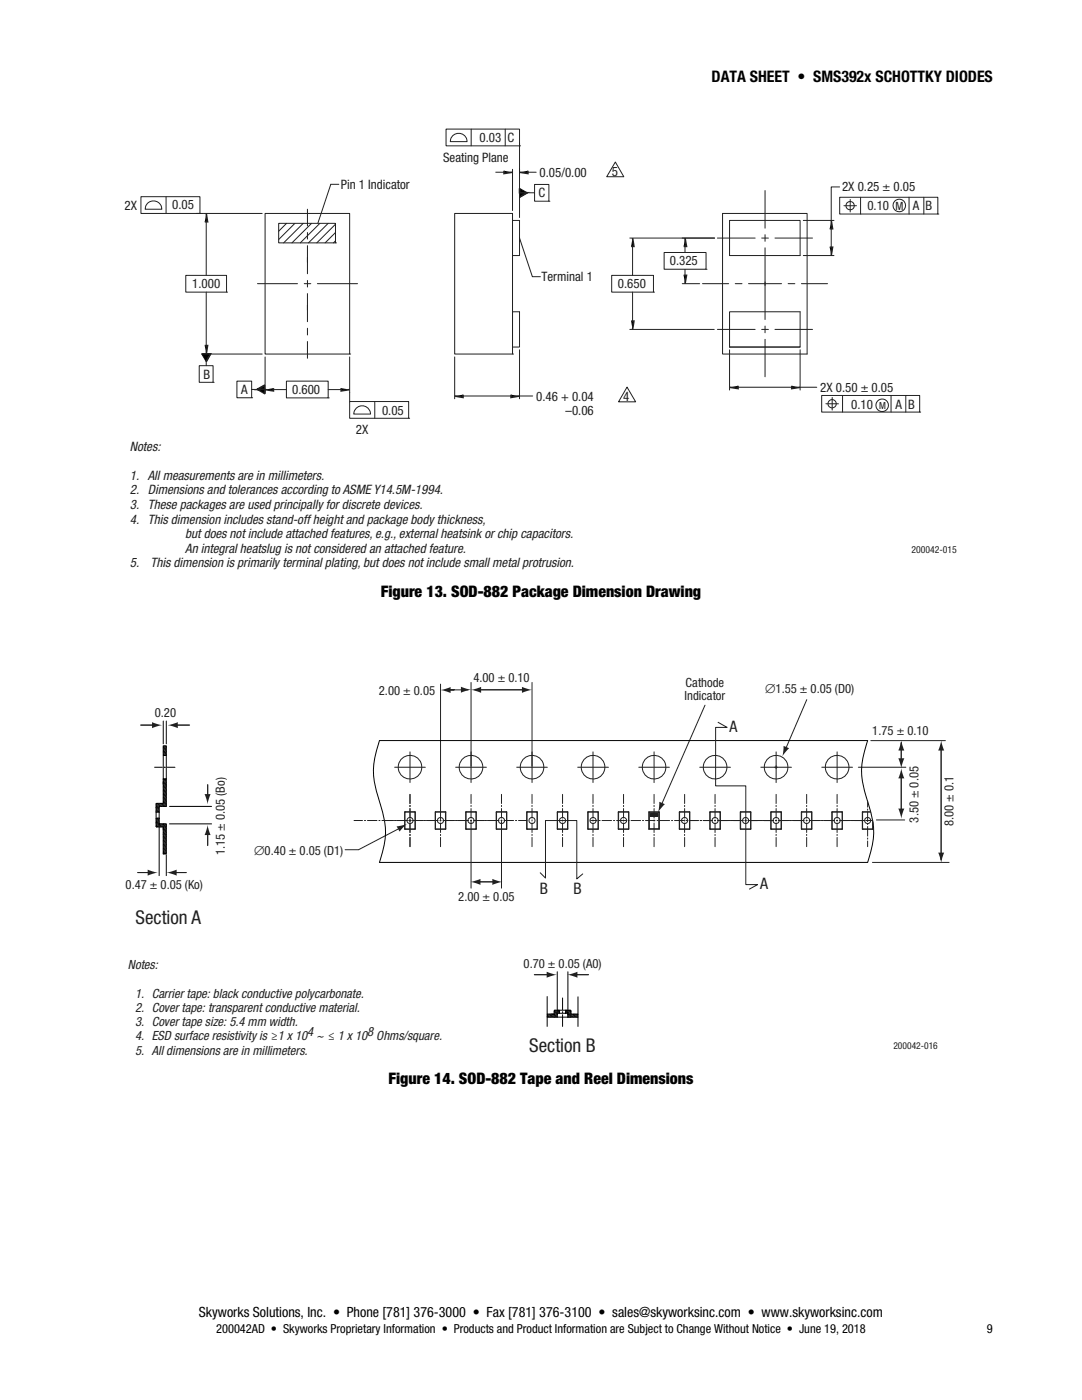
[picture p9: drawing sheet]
<svg xmlns="http://www.w3.org/2000/svg" width="216mm" height="279mm" viewBox="0 0 216 279" stroke-linecap="round" stroke-linejoin="round" font-family="sans-serif">
<path d="M40.6 42.6h11.7M41.2 44.3v10.7M41.2 58.3v10.7M52.9 42.6h16.9v28.1h-16.9zM144.2 42.6h16.9v28.1h-16.9zM145.6 51v-7h14.1v7M40.6 70.7h11.7M69.8 70.7h.1M145.6 69.3h14.1" fill="none" stroke="#231f20" stroke-width=".2"/>
<path d="M40.9 69h.5l-.3 1.7z" fill="#010202"/>
<path d="M40.9 69h.5l-.2 1.7" fill="none" stroke="#231f20" stroke-width=".32"/>
<path d="M41.1 42.6l.3 1.7h-.5z" fill="#010202"/>
<path d="M41.2 42.6l.2 1.7h-.5" fill="none" stroke="#231f20" stroke-width=".32"/>
<path d="M37.1 55h8.1v3.3h-8.1zM45.2 58.3h.1M52.9 71.2v7.1M54.6 77.8h2.6M65.5 77.8h2.6M69.8 71.2v7.1" fill="none" stroke="#231f20" stroke-width=".2"/>
<path d="M52.9 77.8l1.7-.3v.5z" fill="#010202"/>
<path d="M54.6 77.5v.5l-1.7-.2" fill="none" stroke="#231f20" stroke-width=".32"/>
<path d="M68.1 77.5l1.7 .3-1.7 .2z" fill="#010202"/>
<path d="M68.1 77.5v.5l1.7-.2" fill="none" stroke="#231f20" stroke-width=".32"/>
<g fill="none" stroke="#231f20" stroke-width=".2">
<path d="M55.6 44.6h11.3v3.9h-11.3zM57.2 44.6l-1.6 1.5M58.8 44.6l-3.2 3.2M60.5 44.6l-3.9 3.9M62.2 44.6l-3.9 3.9M63.8 44.6l-3.9 3.9M65.5 44.6l-3.9 3.9M66.9 48.5h.1M66.9 48.1l-.4 .4M66.9 46.4l-2 2.1M66.9 44.7l-3.7 3.8M90.7 42.6h11.6v28.1h-11.6z"/>
<path d="M39.8 73h2.7v3.3h-2.7zM40.2 70.6h1.8l-.8 1.6zM42.5 76.3h.1M57.2 76.1h8.3v3.3h-8.3zM65.5 79.4h.1M102.3 70.7h.1"/>
</g>
<path d="M40.2 70.6h1.8l-.9 1.6z" fill="#010202"/>
<path d="M40.2 70.6h1.8l-.8 1.6" fill="none" stroke="#231f20" stroke-width=".32"/>
<path d="M41.2 72.2v.8M50.2 77.7h1.1" fill="none" stroke="#231f20" stroke-width=".2"/>
<path d="M51.3 77.7l1.5-.9v.9z" fill="#010202"/>
<path d="M52.8 76.8l-1.5 .9h1.5" fill="none" stroke="#231f20" stroke-width=".32"/>
<path d="M51.3 77.7h1.5v.9z" fill="#010202"/>
<path d="M51.3 77.7h1.5v.9" fill="none" stroke="#231f20" stroke-width=".32"/>
<g fill="none" stroke="#231f20" stroke-width=".2">
<path d="M28.1 39.3h11.8v3.3h-11.8zM33.1 39.3v3.3M29.6 40.4a1.68 1.68 0 0 1 2.7 1.4h-3.3l.3-1zM39.9 42.6h.1M47.3 76.1h2.9v3.3h-2.9zM50.2 79.4h.1M51.3 77.7l1.5-.9v1.8zM145.6 69.8v8M147.3 77.3h10.7M159.7 69.8v8M159.7 77.3h3.3M69.8 80.1h11.7v3.4h-11.7z"/>
<path d="M70.9 81.7a1.67 1.67 0 0 1 1.9-.6 1.67 1.67 0 0 1 1.1 1.5h-3.3zM74.8 80.1v3.4M81.5 83.5h.1"/>
</g>
<path d="M145.6 77.3l1.7-.3v.5z" fill="#010202"/>
<path d="M147.3 77v.5l-1.7-.2" fill="none" stroke="#231f20" stroke-width=".32"/>
<path d="M158 77l1.6 .3-1.6 .2z" fill="#010202"/>
<path d="M158 77v.5l1.7-.2" fill="none" stroke="#231f20" stroke-width=".32"/>
<path d="M125.7 47.5h16.9M126.2 49.2v5.8M126.2 58.3v5.8M140.2 56.6h5.2M145.6 51h14.1M146.7 56.6h1.4M149.4 56.6h6.5M157.3 56.6h1.3M159.9 56.6h5.2M125.7 65.7h16.8M145.6 62.2h14.1v7.1h-14.1z" fill="none" stroke="#231f20" stroke-width=".2"/>
<path d="M125.9 64.1h.6l-.3 1.6z" fill="#010202"/>
<path d="M125.9 64.1h.6l-.3 1.6" fill="none" stroke="#231f20" stroke-width=".32"/>
<path d="M126.2 47.5l.3 1.7h-.6z" fill="#010202"/>
<path d="M126.2 47.5l.3 1.7h-.6" fill="none" stroke="#231f20" stroke-width=".32"/>
<path d="M103.7 37.6l1.5 .9-1.5 .9zM102.3 44h1.4v7h-1.4M122.1 55h8.3v3.3h-8.3zM130.4 58.3h.1M102.3 62.2h1.4v7.1h-1.4z" fill="none" stroke="#231f20" stroke-width=".2"/>
<path d="M103.7 37.6l1.5 .9h-1.5z" fill="#010202"/>
<path d="M103.7 37.6v.9h1.5" fill="none" stroke="#231f20" stroke-width=".32"/>
<path d="M103.7 38.5h1.5l-1.5 .9z" fill="#010202"/>
<path d="M103.7 38.5h1.5l-1.5 .9" fill="none" stroke="#231f20" stroke-width=".32"/>
<path d="M89 25.8h14.7v3.3h-14.7zM90.2 27.3a1.68 1.68 0 0 1 1.8-.6 1.68 1.68 0 0 1 1.2 1.6h-3.3zM94 25.8v3.3M100.8 25.8v3.3M103.7 29.1h.1M105.2 38.5h1.5M106.7 36.8h2.8v3.4h-2.8zM109.5 40.2h.1M90.7 71.2v8.4M92.4 79h9.6M103.7 79h2.6M103.7 69.8v9.8" fill="none" stroke="#231f20" stroke-width=".2"/>
<path d="M90.7 79l1.7-.2v.5z" fill="#010202"/>
<path d="M92.4 78.8v.5l-1.7-.3" fill="none" stroke="#231f20" stroke-width=".32"/>
<path d="M102 78.8l1.7 .2-1.7 .3z" fill="#010202"/>
<path d="M102 78.8v.5l1.7-.3" fill="none" stroke="#231f20" stroke-width=".32"/>
<g fill="none" stroke="#231f20" stroke-width=".2">
<path d="M66 36.8l-2.6 7.7M98.9 34.4h1.7M102.3 33.8v8.2M103.7 28.6v14.8M105.3 34.4h1.7M122.8 32.3l1.7 3h-3.4zM152.7 38v7.5M39.2 42.6h1.4M143.2 47.5h7.5M152 47.5h1.3M152.7 46.8v1.4M152.7 49.5v14.3"/>
<path d="M154.6 47.5h7.5M69.8 78.3v1.8M143.2 65.7h7.5M152 65.7h1.3M152.7 65.1v1.3M152.7 67.7v7.5M154.6 65.7h7.5"/>
</g>
<path d="M100.6 34.1l1.7 .3-1.7 .2z" fill="#010202"/>
<path d="M100.6 34.1v.5l1.7-.2" fill="none" stroke="#231f20" stroke-width=".32"/>
<path d="M103.7 34.4l1.6-.3v.5z" fill="#010202"/>
<path d="M105.3 34.1v.5l-1.6-.2" fill="none" stroke="#231f20" stroke-width=".32"/>
<path d="M136.1 56.6h3.5M136.1 47.5h6.5M136.7 49.2v1.2M136.7 53.7v1.3M125.1 77.3l1.7 2.9h-3.4z" fill="none" stroke="#231f20" stroke-width=".2"/>
<path d="M136.4 55h.6l-.3 1.6z" fill="#010202"/>
<path d="M136.4 55h.6l-.3 1.6" fill="none" stroke="#231f20" stroke-width=".32"/>
<path d="M136.7 47.5l.3 1.7h-.6z" fill="#010202"/>
<path d="M136.7 47.5l.3 1.7h-.6" fill="none" stroke="#231f20" stroke-width=".32"/>
<path d="M167.5 37.3h-1.6v6.7M132.5 50.4h8.4v3.3h-8.4zM140.9 53.7h.1M160.3 44h6.1M160.3 51h6.1M165.9 45.7v3.6" fill="none" stroke="#231f20" stroke-width=".2"/>
<path d="M165.6 49.3h.5l-.2 1.7z" fill="#010202"/>
<path d="M165.6 49.3h.5l-.2 1.7" fill="none" stroke="#231f20" stroke-width=".32"/>
<path d="M165.9 44l.2 1.7h-.5z" fill="#010202"/>
<path d="M165.9 44l.2 1.7h-.5" fill="none" stroke="#231f20" stroke-width=".32"/>
<g fill="none" stroke="#231f20" stroke-width=".2">
<path d="M66 36.8h1.6M167.5 39.4h19.6v3.3h-19.6zM169.6 39.8v2.5M171.7 39.4v3.3M181.4 39.4v3.3M184.3 39.4v3.3M51.4 56.6h8M60.7 56.6h1.3M61.3 56v1.3M61.3 58.6v5.6M61.3 41.8v3.3M61.3 46.4v1.3"/>
<path d="M61.3 49v5.6M63.3 56.6h8M103.7 47.5l2.5 7.7h1.6M168.4 41.1h2.5M187.1 42.7h.1M61.3 65.5v1.3M61.3 68.2v3.3M164 78.9h19.5v3.3h-19.5zM166.1 79.3v2.5M168.1 78.9v3.3M177.8 78.9v3.3M180.7 78.9v3.3"/>
<path d="M164.8 80.6h2.5M183.5 82.2h.1M90.6 137.7h-1.5h4.3h-4.3M79.8 165.3l-8.3 4.3h-2.6"/>
<circle cx="169.6" cy="41.1" r=".84"/>
<circle cx="179.4" cy="41" r="1.25"/>
<circle cx="166" cy="80.6" r=".84"/>
<circle cx="176" cy="80.9" r="1.25"/>
</g>
<g fill="#231f20">
<path d="M92 137l2 .6-2 .6z"/>
<path d="M87.9 137.7l2-.6v1.2z"/>
<path d="M104.1 137.1l2.1 .6-2.1 .6z"/>
<path d="M94 137.7l2-.6v1.2z"/>
<path d="M109.1 193.9l2 .6-2 .6z"/>
<path d="M113.2 194.5l2-.6v1.2z"/>
</g>
<path d="M109.6 194.5h-3M117.4 194.5h-2.7" fill="none" stroke="#231f20" stroke-width=".2"/>
<g fill="#231f20">
<path d="M98.2 175.4l2.1 .6-2.1 .6z"/>
<path d="M93.9 176l2-.6v1.2z"/>
</g>
<path d="M95.3 176h3.9" fill="none" stroke="#231f20" stroke-width=".2"/>
<g fill="#231f20">
<path d="M30.3 144.1l2 .6-2 .6z"/>
<path d="M33.5 144.7l2-.6v1.2z"/>
</g>
<path d="M31 144.7h-2.9M37.8 144.7h-2.9" fill="none" stroke="#231f20" stroke-width=".2"/>
<g fill="#231f20">
<path d="M29.5 173.6l2 .6-2 .5z"/>
<path d="M33.2 174.1l2.1-.5v1.1z"/>
</g>
<path d="M30.4 174.1h-2.9M37.2 174.1h-3" fill="none" stroke="#231f20" stroke-width=".2"/>
<g fill="#231f20">
<path d="M41.4 164.6l.6 2.1h-1.2z"/>
<path d="M40.8 158.5h1.2l-.6 2z"/>
</g>
<path d="M95.6 137.7h9.2M41.4 156.6v2.6M171.3 153.1h9.5M173.8 147.8h14.8M41.4 166.1v2.7M174.1 172.1h15.3M174.9 163.6h5.6" fill="none" stroke="#231f20" stroke-width=".2"/>
<g fill="#231f20">
<path d="M179.8 147.8l.6 2h-1.2z"/>
<path d="M179.2 151.3h1.2l-.6 2z"/>
<path d="M179.8 153.3l.6 2h-1.2z"/>
<path d="M179.2 161.4h1.2l-.6 2z"/>
</g>
<path d="M179.8 148.2v4.2M179.8 154.5v7.9" fill="none" stroke="#231f20" stroke-width=".2"/>
<g fill="#231f20">
<path d="M187.8 147.8l.6 2h-1.2z"/>
<path d="M187.2 170.2h1.2l-.6 2z"/>
</g>
<path d="M161 139.6l-4.3 10M187.8 149.1v22.5" fill="none" stroke="#231f20" stroke-width=".2"/>
<path d="M156.4 148.9l1.1 .4-1.4 1.6z" fill="#231f20"/>
<path d="M140.7 140.7l-8.8 20" fill="none" stroke="#231f20" stroke-width=".2"/>
<g fill="#231f20">
<path d="M131.6 160l1.1 .5-1.4 1.6z"/>
<path d="M79.1 164.9l2.1-.5-1.5 1.6z"/>
</g>
<g fill="none" stroke="#231f20" stroke-width=".2">
<path d="M87.9 136.5v27.1M94 136.2v20M106.2 136.2v20M78.8 153.1h6.1M81.8 158.5v1.9M81.8 150.1v6.1M90.9 153.1h6.2M94 158.5v1.9M100.1 158.5v1.9M103.1 153.1h6.1M106.2 158.5v1.9M112.3 158.5v1.9"/>
<path d="M115.3 153.1h6.1M118.3 158.5v1.9M118.3 150.1v6.1M124.4 158.5v1.9M127.5 153.1h6.1M130.5 150.1v6.1M130.5 158.5v1.9M136.6 158.5v1.9M139.6 153.1h6.2M142.7 158.5v1.9M151.8 153.1h6.1M154.6 153.1h.5"/>
<path d="M154.9 158.5v1.9M154.9 150.1v6.1M161 158.5v1.9M164 153.1h6.1M167 158.5v1.9M167 150.1v6.1M173.1 159.9v1.2M70.6 163.8h1.7M72.7 163.8h.2M73.3 163.8h1.9M75.6 163.8h.2M76.2 163.8h2.2"/>
<path d="M78.5 163.8h.2M78.8 163.8h.2M79.1 163.8h2.2M80.8 162h2.1v3.5h-2.1zM80.8 162.1h2v3.3h-2zM81.5 163.8h.6M81.8 160.7v.3M81.8 161.4v1.9M81.8 164.2v1.9M81.8 166.5v.2M81.8 167.1v1.9M81.8 163.5v.5"/>
<path d="M82.3 163.8h2.2M84.6 163.8h.2M84.9 163.8h.2M85.2 163.8h2.2M86.9 162h2v3.5h-2zM86.9 162.1h2v3.3h-2zM87.8 163.8h.2M87.9 163.6v.3M87.9 164.2v1.9M87.9 166.5v.2M87.9 167.1v1.9M88.4 163.8h2.2"/>
<path d="M90.7 163.8h.2M91 163.8h.2M91.3 163.8h2.2M92.9 162h2.1v3.5h-2.1zM93 162.1h2v3.3h-2zM93.9 163.8h.2M94 160.7v.3M94 161.4v1.9M94 163.6v.3M94 163.9v13.3M94.5 163.8h2.2M96.8 163.8h.2"/>
<path d="M97.1 163.8h.2M97.4 163.8h2.2M99 162h2.1v3.5h-2.1zM99.1 162.1h2v3.3h-2zM100 163.8h.2M100.1 160.7v.3M100.1 161.4v1.9M100.1 163.6v.3M100.1 163.9v13.3M100.6 163.8h1.9M102.9 163.8h.2M103.5 163.8h1.7"/>
<path d="M105.1 162h2.1v3.5h-2.1zM105.2 162.1h1.9v3.3h-1.9zM106.2 160.7v.3M106.2 161.4v1.9M106.2 163.6v.3M106.2 164.2v1.9M106.2 166.5v.2M106.2 167.1v1.9M111.2 162h2.1v3.5h-2.1zM111.3 162.1h1.9v3.3h-1.9zM112.3 160.7v.3M112.3 161.4v1.9"/>
<path d="M112.3 163.6v.3M112.3 164.2v1.9M112.3 166.5v.2M112.3 167.1v1.9M117.3 162h2.1v3.5h-2.1zM117.4 162.1h1.9v3.3h-1.9zM117.9 163.8h1.2M118.3 160.7v.3M118.3 161.4v1.9M118.3 163.6v.3M118.3 164.2v1.9M118.3 166.5v.2"/>
<path d="M118.3 167.1v1.9M119.5 163.8h.3M120.1 163.8h1.9M122.4 163.8h.3M123 163.8h1.9M123.4 162h2.1v3.5h-2.1zM123.5 165.4h1.9v-3.3h-1.9v3.3M124.4 160.7v.3M124.4 161.4v1.9M124.4 163.6v.3M124.4 164.2v1.9M124.4 166.5v.2"/>
<path d="M124.4 167.1v1.9M125.3 163.8h.2M125.9 163.8h1.9M128.2 163.8h.2M128.8 163.8h1.9M129.5 162h2.1v3.5h-2.1zM129.6 162.1h1.8v3.3h-1.8zM129.8 162.4h.7zM129.8 162.9h.7zM129.8 162.4h.7v.5h-.7zM130.5 162.4h.7zM130.5 162.9h.7z"/>
<path d="M130.5 162.4h.7v.5h-.7zM130.5 160.7v.3M130.5 161.4v1.9M130.5 163.6v.3M130.5 164.2v1.9M130.5 166.5v.2M130.5 167.1v1.9M131.1 163.8h.2M131.7 163.8h1.9M134 163.8h.2M134.6 163.8h1.9M135.6 162h2v3.5h-2z"/>
<path d="M135.6 162.1h2v3.3h-2zM136.6 164.2v1.9M136.6 166.5v.2M136.6 160.7v.3M136.6 161.4v1.9M136.6 163.6v.3M136.6 167.1v1.9M136.9 163.8h.2M137.5 163.8h1.9M139.7 163.8h.3M140.3 163.8h1.9M141.7 162h2v3.5h-2z"/>
<path d="M141.7 162.1h2v3.3h-2zM142.6 163.8h.2M142.7 160.7v.3M142.7 161.4v1.9M142.7 163.6v.3M142.7 164.2v1.9M142.7 166.5v.3M142.7 167.1v1.9M145.4 163.8h-2.2M145.5 163.8h.2M146 163.8h-.2M147.7 162h2.1v3.5h-2.1z"/>
<path d="M147.8 162.1h2v3.3h-2zM148.3 163.8h-2.2M148.8 163.6v.3M148.9 163.8h-.2M151.5 163.8h-2.2M151.8 163.8h-.3M152.1 163.8h-.3M153.8 162h2.1v3.5h-2.1zM153.9 162.1h1.9v3.3h-1.9zM154.4 163.8h-2.2M154.9 160.7v.3M154.9 161.4v1.9"/>
<path d="M154.9 163.6v.3M154.9 164.2v1.9M154.9 166.5v.2M154.9 167.1v1.9M155 163.8h-.2M157.6 163.8h-2.2M157.9 163.8h-.3M157.9 163.8h.3M159.9 162h2.1v3.5h-2.1zM160 162.1h1.9v3.3h-1.9zM160.5 163.8h-2.3M160.8 163.8h.3"/>
<path d="M161 160.7v.3M161 161.4v1.9M161 163.6v.3M161 164.2v1.9M161 166.5v.2M161 167.1v1.9M161.5 163.8h2.2M163.7 163.8h.3M164 163.8h.3M164.3 163.8h2.2M166 162h2.1v3.5h-2.1zM166.1 162.1h1.9v3.3h-1.9z"/>
<path d="M166.9 163.8h.2M167 160.7v.3M167 161.4v1.9M167 163.6v.3M167 164.2v1.9M167 166.5v.2M167 167.1v1.9M167.5 163.8h2.2M169.8 163.8h2.9M173.1 161.5v.2M173.1 162.1v1.9M173.1 164.3v.3"/>
<path d="M173.1 164.9v2M173.1 167.2v.3M173.1 167.8v1.2M173.7 162l-1.6 .1v3.4h2.1v-1.3M173.7 162.1h-1.6v3.3h2v-1.6M174.1 163.8h-1.3"/>
<circle cx="81.8" cy="153.1" r="2.36"/>
<circle cx="94" cy="153.1" r="2.36"/>
<circle cx="106.2" cy="153.1" r="2.36"/>
<circle cx="118.3" cy="153.1" r="2.36"/>
<circle cx="130.5" cy="153.1" r="2.36"/>
<circle cx="142.7" cy="153.1" r="2.36"/>
<circle cx="154.9" cy="153.1" r="2.36"/>
<circle cx="167" cy="153.1" r="2.36"/>
<circle cx="81.8" cy="163.8" r=".61"/>
<circle cx="87.9" cy="163.8" r=".61"/>
<circle cx="94" cy="163.8" r=".61"/>
<circle cx="100.1" cy="163.8" r=".61"/>
<circle cx="106.2" cy="163.8" r=".61"/>
<circle cx="112.3" cy="163.8" r=".61"/>
<circle cx="118.3" cy="163.8" r=".61"/>
<circle cx="124.4" cy="163.8" r=".61"/>
<circle cx="136.6" cy="163.8" r=".61"/>
<circle cx="142.7" cy="163.8" r=".61"/>
<circle cx="148.8" cy="163.8" r=".61"/>
<circle cx="154.9" cy="163.8" r=".61"/>
<circle cx="161" cy="163.8" r=".61"/>
<circle cx="167" cy="163.8" r=".61"/>
<circle cx="173.1" cy="163.8" r=".61"/>
</g>
<g fill="none" stroke="#010202" stroke-width=".2">
<path d="M30.8 153.1h1.6M32.6 148.9l.6 .6M32.6 149.1l.6 .6M32.6 149.4l.6 .6M32.6 149.7l.6 .6M32.6 150l.6 .6M32.6 150.2l.5 .6M32.6 150.5l.2 .3M32.6 155.6l.6 .6M32.6 155.9l.6 .6M32.6 156.1l.6 .6M32.6 156.4l.6 .6"/>
<path d="M32.6 156.7l.6 .6M32.6 156.9l.6 .6M32.6 157.2l.6 .6M32.6 157.5l.6 .6M32.6 157.7l.6 .7M32.6 158l.6 .6M32.6 158.3l.6 .6M32.6 158.5l.6 .7M32.6 158.8l.6 .6M32.6 159.1l.6 .6M32.6 159.4l.6 .6M32.6 159.6l.6 .6"/>
<path d="M32.6 159.9l.6 .6M32.6 148.9h.6v1.9h-.6zM32.6 150.8v4.7h.6h-.6v4.8M32.6 143.9v4.5M32.7 155.5l.5 .4M32.8 153.1h.2M32.8 148.9l.4 .3M33 155.5l.2 .2M33.1 148.9l.1 .1M33.2 150.8v10.1M33.2 143.9v4.5M33.4 153.1h1.5"/>
<path d="M75.7 147.8h97.4a15.8 15.8 0 0 0 0 12.1 15.9 15.9 0 0 1 0 12.2h-97.4a15.9 15.9 0 0 0 0-12.2 15.9 15.9 0 0 1 0-12.1zM31.2 160.6l.6 .6M31.2 160.9l.6 .6M31.2 161.2l.6 .6M31.2 161.4l.6 .7h-.7M31.2 161.7l.3 .4M31.2 164.7l.3 .3M31.2 164.4l.6 .6M31.2 162v.1M31.2 164.9v.1M31.2 163.9l1.1 1.1M31.2 163.3l.6 .6"/>
<path d="M31.2 163.6l.6 .6M31.2 164.1l.9 .9M31.2 164.9l.1 .1h1.3v.5l.6 .6M31.2 160.4l.6 .6M31.4 160.3l.6 .6M31.4 163.3l.4 .4M31.7 160.3l.6 .6M31.7 163.3l.1 .1M31.8 163.3v1.1h1.4v6h-.6v-5.4M31.8 163.3h-.7l.1 1.6M31.8 164.5v10.3M31.9 160.3l.6 .6"/>
<path d="M32 164.4l1.2 1.2M32.2 160.3l.6 .6M32.3 164.4l.9 1M32.5 160.3l.6 .6M32.5 164.4l.7 .7M32.6 160.3h-1.3l-.1 .1-.1 2.9M32.6 160.2l.6 .6M32.6 165.3l.6 .6M32.6 165.8l.6 .6M32.6 166.1l.6 .6M32.6 166.3l.6 .7M32.6 166.6l.6 .6"/>
<path d="M32.6 166.9l.6 .6M32.6 167.2l.6 .6M32.6 167.4l.6 .6M32.6 167.7l.6 .6M32.6 168l.6 .6M32.6 168.2l.6 .6M32.6 168.5l.6 .6M32.6 168.8l.6 .6M32.6 169l.6 .6M32.6 169.3l.6 .6M32.6 169.6l.6 .6M32.6 170.4h.1"/>
<path d="M32.6 164.4h.1M32.6 160.9h.1M32.6 169.8l.5 .6M32.6 170.1l.3 .3M32.6 160.3h.1M32.8 164.4l.4 .4M33.1 164.4l.1 .1M33.2 160.9l-1.4 .1v2.3M33.2 170.6v4.2M33.2 160.9h.1M33.8 164.4h8.4M33.8 160.9h8.4"/>
<path d="M109.2 198.9v5.9M111.2 193.9v8.3M112.3 199.2v2.3M113.3 193.9v8.3M115.3 198.9v5.9M109.2 202.8l.1 .2M109.2 202.6l.4 .4M109.2 203h1.5M109.2 202.4h1.4M109.3 202.4l.6 .6M109.5 202.4l.6 .6M109.8 202.4l.6 .6"/>
<path d="M110.3 202.4l.6 .6M110.6 202.4h-.5l.6 .6M110.6 202.4l.6 .6h4.1M110.6 201.8l.6 .6M110.6 202.1l.6 .6M110.6 201.6l.7 .6M110.9 201.6l.6 .6M111.2 201.6l.4 .5M111.2 202.4v.1M111.4 201.6l.2 .2M111.6 202.2l-.4 .1v.7h-.5M111.6 202.2v-.6h-.9l-.1 .8"/>
<path d="M111.6 202.2l1.7 .1v.7M111.6 201.6h2.2l.1 .1v.7M112.3 201.9v.2M112.3 202.5v2.3M112.9 201.6v.6M112.9 202l.2 .2M112.9 201.7l1.3 1.3M113.1 201.6l1.3 1.4M113.3 202.4v.1M113.3 203h.1M113.3 202.9l.1 .1M113.3 202.7l.3 .3"/>
<path d="M113.3 202.4l.6 .6M113.3 201.6l.6 .6M113.6 201.6l.3 .3M113.9 202.4h.1M113.9 202.4h1.4M114.1 202.4l.6 .6M114.4 202.4l.6 .6M114.6 202.4l.7 .6M114.9 202.4l.4 .4M115.2 202.4l.1 .1"/>
</g>
<path d="M129.8 162.4h1.4v.5h-1.4z" fill="#231f20"/>
<path d="M143.3 144.2l1.8 1h-2.3v11.6h6v19.7h2.4l-1.7 .9M107.8 174.2l1 1v-11.4h6.3v11.6l1.2-1M129.8 162.4h1.4v.5h-1.4z" fill="none" stroke="#231f20" stroke-width=".2"/>
<g font-size="3.8" fill="#231f20">
<text x="27.1" y="184.4">Section A</text>
<text x="105.6" y="209.9">Section B</text>
</g>
<g font-size="3.2">
<text x="142" y="16.4">DATA SHEET • SMS392x SCHOTTKY DIODES</text>
<text x="76" y="119.2">Figure 13. SOD-882 Package Dimension Drawing</text>
<text x="77.5" y="216.4">Figure 14. SOD-882 Tape and Reel Dimensions</text>
</g>
<g font-size="3.2" fill="#231f20">
<text x="145.6" y="146">A</text>
<text x="107.7" y="178.5">B</text>
<text x="114.4" y="178.5">B</text>
<text x="151.7" y="177.4">A</text>
</g>
<text font-size="2.8" x="39.7" y="262.8">Skyworks Solutions, Inc. • Phone [781] 376-3000 • Fax [781] 376-3100 • sales@skyworksinc.com • www.skyworksinc.com</text>
<g font-size="2.6" fill="#221e1f">
<text x="95.7" y="28.3">0.03</text>
<text x="101.3" y="28.3">C</text>
<text x="88.4" y="32.2">Seating Plane</text>
<text x="107.7" y="35.3">0.05/0.00</text>
<text x="122.1" y="35.1">5</text>
<text x="24.9" y="41.9">2X</text>
<text x="34.4" y="41.8">0.05</text>
<text x="68" y="37.8">Pin 1 Indicator</text>
<text x="107.4" y="39.3">C</text>
<text x="168" y="38.2">2X 0.25 ± 0.05</text>
<text x="133.7" y="52.9">0.325</text>
<text x="38.4" y="57.5">1.000</text>
<text x="108.1" y="56.1">Terminal 1</text>
<text x="123.3" y="57.5">0.650</text>
<text x="40.6" y="75.7">B</text>
<text x="48.1" y="78.6">A</text>
<text x="58.3" y="78.7">0.600</text>
<text x="76.2" y="82.7">0.05</text>
<text x="107" y="79.9">0.46 + 0.04</text>
<text x="124.3" y="80">4</text>
<text x="163.7" y="78.2">2X 0.50 ± 0.05</text>
<text x="25.9" y="90">Notes:</text>
<text x="71" y="86.6">2X</text>
<text x="25.9" y="95.8">1. All measurements are in millimeters.</text>
<text x="25.9" y="98.7">2. Dimensions and tolerances according to ASME Y14.5M-1994.</text>
<text x="25.9" y="101.6">3. These packages are used principally for discrete devices.</text>
<text x="25.9" y="104.5">4. This dimension includes stand-off height and package body thickness,</text>
<text x="36.9" y="107.4">but does not include attached features, e.g., external heatsink or chip capacitors.</text>
<text x="25.9" y="113.2">5.</text>
<text x="30" y="113.2">This dimension is primarily terminal plating, but does not include small metal protrusion.</text>
<text x="36.9" y="110.3">An integral heatslug is not considered an attached feature.</text>
</g>
<g font-size="2.6" fill="#231f20">
<text x="173.1" y="41.9">0.10</text>
<text x="182.1" y="41.9">A B</text>
<text x="112.9" y="82.9">–0.06</text>
<text x="169.8" y="81.6">0.10</text>
<text x="178.7" y="81.6">A B</text>
</g>
<g font-size="2.5" fill="#231f20">
<text x="94.5" y="136.2">4.00 ± 0.10</text>
<text x="136.8" y="137.1">Cathode</text>
<text x="30.9" y="143.2">0.20</text>
<text x="75.6" y="138.7">2.00 ± 0.05</text>
<text x="136.6" y="139.6">Indicator</text>
<text x="152.7" y="138.2">∅1.55 ± 0.05 (D0)</text>
<text x="174.1" y="146.8">1.75 ± 0.10</text>
<text x="183.3" y="164.2" transform="rotate(-90 183.3 164.2)">3.50 ± 0.05</text>
<text x="190.3" y="164.9" transform="rotate(-90 190.3 164.9)">8.00 ± 0.1</text>
<text x="44.9" y="170.6" transform="rotate(-90 44.9 170.6)">1.15 ± 0.05 (Bo)</text>
<text x="50.7" y="170.5">∅0.40 ± 0.05 (D1)</text>
<text x="25.1" y="177.4">0.47 ± 0.05 (Ko)</text>
<text x="91.4" y="179.9">2.00 ± 0.05</text>
<text x="25.5" y="193.4">Notes:</text>
<text x="104.5" y="193.1">0.70 ± 0.05 (A0)</text>
<text x="27" y="199.1">1. Carrier tape: black conductive polycarbonate.</text>
<text x="27" y="201.9">2. Cover tape: transparent conductive material.</text>
<text x="27" y="204.8">3. Cover tape size: 5.4 mm width.</text>
<text x="27" y="207.6">4. ESD surface resistivity is ≥1 x 10 ~ ≤ 1 x 10 Ohms/square.</text>
<text x="61.3" y="206.7">4</text>
<text x="73.3" y="206.7">8</text>
<text x="27" y="210.5">5. All dimensions are in millimeters.</text>
</g>
<g font-size="2.5">
<text x="43.1" y="266.1">200042AD • Skyworks Proprietary Information • Products and Product Information are Subject to Change Without Notice • June 19, 2018</text>
<text x="196.9" y="266.1">9</text>
</g>
<text font-size="2.3" fill="#231f20" x="178.7" y="41.9">M</text>
<g font-size="1.9" fill="#231f20">
<text x="175.4" y="81.6">M</text>
<text x="181.9" y="110.3">200042-015</text>
</g>
<text font-size="1.9" fill="#201d1e" x="178.3" y="209.3">200042-016</text>
</svg>
